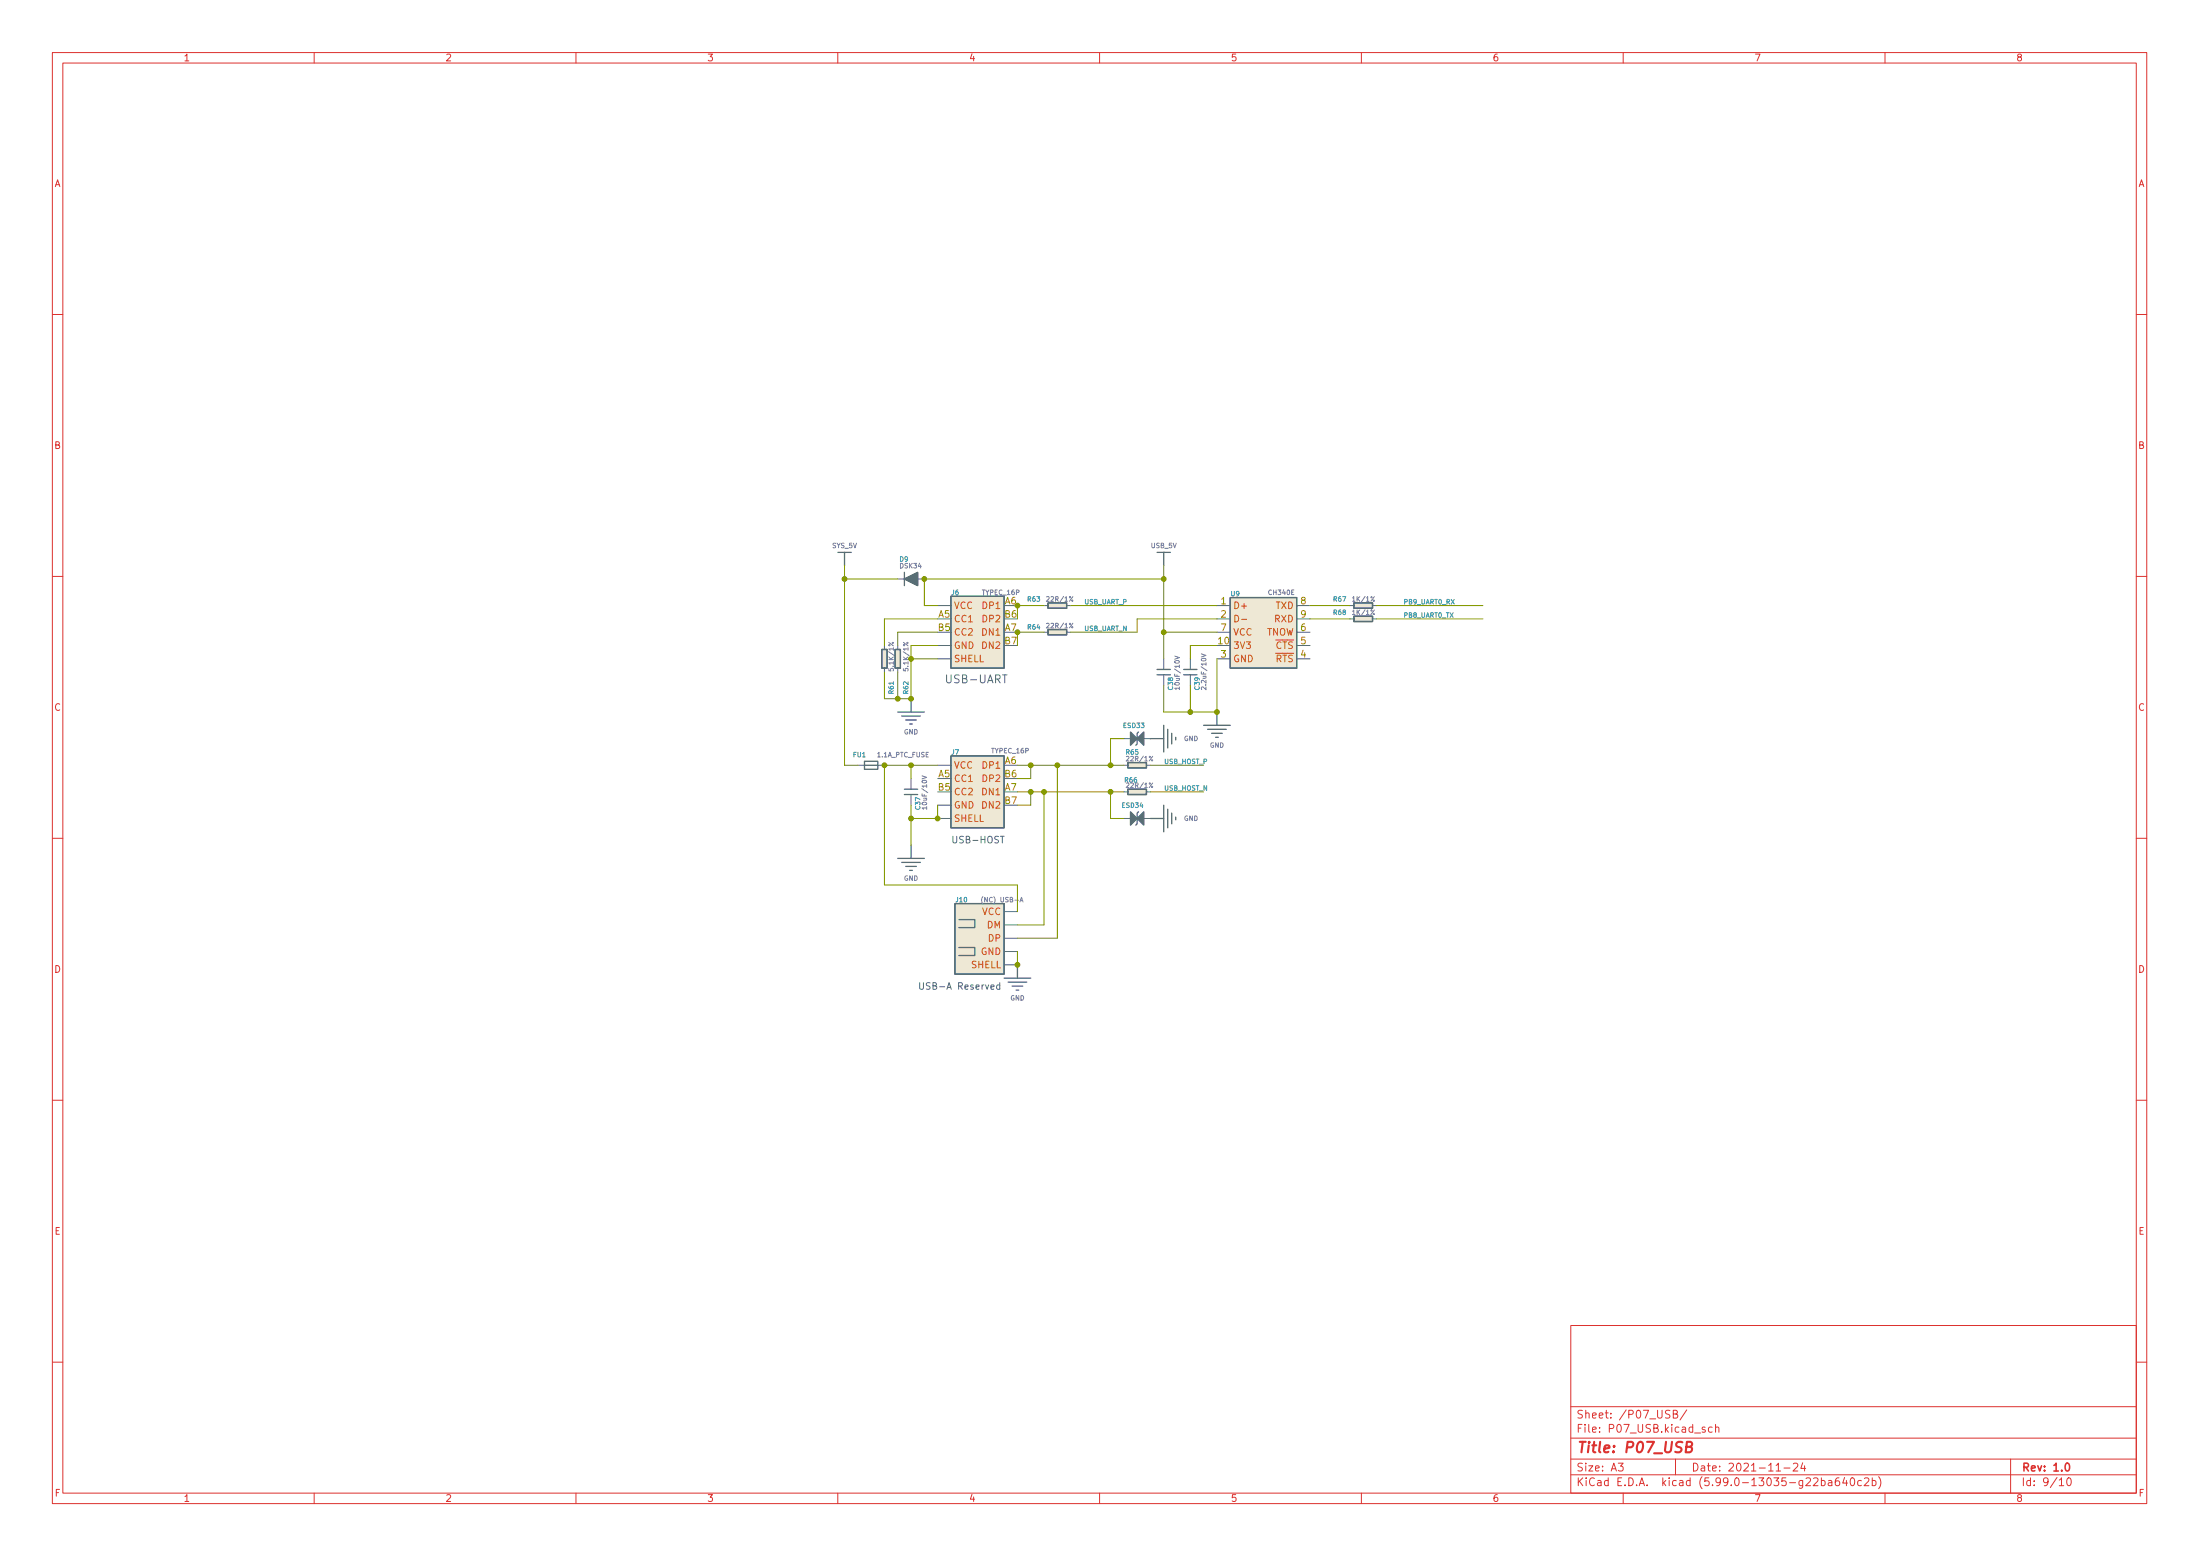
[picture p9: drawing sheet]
<svg xmlns="http://www.w3.org/2000/svg" width="420mm" height="297mm" viewBox="0 0 420 297" stroke-linecap="round" stroke-linejoin="round" font-family="sans-serif">
<g fill="none" stroke="#dc322f" stroke-width=".19">
<path d="M10 10h400v277h-400zM12 12h396v273h-396zM60 10v2M110 10v2M160 10v2M210 10v2M260 10v2M310 10v2M360 10v2M10 60h2M408 60h2M10 110h2"/>
<path d="M408 110h2M10 160h2M408 160h2M10 210h2M408 210h2M300 253h108v32h-108zM10 260h2M300 278.5h108M300 274.5h108M300 268.5h108M309.1 279.3h.9l-.5 .6 .4 .1v.7l-.2 .1-.6-.1M318.9 269.3l-.5-.1-.3 .3 .1 .4 .7 .2v.5l-.3 .1-.5-.1"/>
<path d="M319.6 269.9h.6l.1-.3-.1-.3-.6-.1v1.5h.5l.3-.3a.39 .39 0 0 0-.3-.5M320 278.5v3M322.1 269.1l-1.2 2M325.6 272.5l-.3-.1-.2 .2v.2l.5 .2v.3h-.5M327 272.5l-.4-.1-.3 .3 .1 .6h.6M327.6 272.6l.3-.2 .3 .1 .1 .9M327.6 271.9v1.5M342.5 279.5l.6-.2 .2 .2 .1 .2-1 1.1h1M344.3 279.2l-.4 1.1h1M344.6 279.8v1M384 278.5v6.5M408 260h2"/>
<path d="M60 285v2M110 285v2M160 285v2M210 285v2M260 285v2M300 281.5h108M310 285v2M339.2 280.8h.9M340.7 280.2h1.2M347.9 282.7l.4-.1 .3 .3-.2 .6h-.5M347.9 282.1v1.5M349.2 282.7h.6l.1 .9"/>
<path d="M349.9 283h-.5a.29 .29 0 0 0-.3 .3 .29 .29 0 0 0 .3 .3l.5-.1M351.2 282.1a.59 .59 0 0 0-.7 .7v.5l.1 .2 .5 .1 .2-.1 .1-.5-.2-.2-.4-.1-.3 .3M352.3 282l-.4 1.1h1M352.6 282.6v1M353.6 282.2l.1-.1a.8 .8 0 0 1 .5 .8 .8 .8 0 0 1-.5 .7 1 1 0 0 1-.1-1.4zM355.5 282.7l-.4-.1-.3 .3 .1 .6h.6M356.1 282.3l.5-.2 .2 .2 .1 .2-.9 1.1h.9M357.6 282.7l.4-.1 .3 .3-.2 .6h-.5M357.6 282.1v1.5M358.8 281.9a1.73 1.73 0 0 1 0 2.3M360 285v2M393.3 282.5l.4-.4v1.5"/>
<path d="M393.3 283.6h.8M394.9 282.2l.2-.1a.8 .8 0 0 1 .5 .8 .8 .8 0 0 1-.5 .7 1 1 0 0 1-.2-1.4z"/>
</g>
<path d="M394.6 279.4l.2-.1a.8 .8 0 0 1 .5 .8 .8 .8 0 0 1-.5 .7 1 1 0 0 1-.2-1.4z" fill="none" stroke="#dc322f" stroke-width=".3"/>
<path d="M322.1 276.2l.8-.1a.46 .46 0 0 0 .3-.5 .46 .46 0 0 0-.4-.4h-.6l-.3 2h.8a.53 .53 0 0 0 .4-.5 .53 .53 0 0 0-.4-.5" fill="none" stroke="#dc322f" stroke-width=".4"/>
<g fill="none" stroke="#586e75" stroke-width=".25">
<path d="M160 105.4h2.6M161.3 105.4v2.6M172.7 110.5l2.6-1.2v2.5zM172.7 109.3v2.5M181.6 113.8h10.2v13.7h-10.2zM200.2 115.1h3.5v1h-3.5zM221 105.4h2.5M222.2 105.4v2.6M234.9 114.1h12.7v13.4h-12.7zM258.6 117.6h3.5v1.1h-3.5zM258.6 115.1h3.5v1h-3.5zM168.4 124h1v3.5h-1z"/>
<path d="M170.9 124h1.1v3.5h-1.1zM171.4 135.9h5.1M172.2 136.7h3.6M173 137.5h2M173.7 138.2h.5M174 133.4v2.5M200.2 120.2h3.5v1h-3.5zM217.4 139.7l-.2 .3v2l-.3 .3M221 128.8h2.5M221 127.8h2.5M222.2 138.5v5M223 139.2v3.6"/>
<path d="M223.8 140v2M226.1 128.8h2.5M226.1 127.8h2.5M229.9 138.5h5M230.6 139.2h3.6M231.4 140h2M232.4 135.9v2.6M165.1 145.3h2.5v1.5h-2.5zM165.1 146.1h2.5M172.7 151.7h2.6M172.7 150.7h2.6M181.6 144.3h10.2v13.7h-10.2z"/>
<path d="M215.4 150.7h3.5v1h-3.5zM215.4 145.6h3.5v1h-3.5zM217.4 155l-.2 .2v2.1l-.3 .2M219.7 141h2.5M219.7 156.2h2.5M222.2 153.7v5.1M223 154.5v3.5M223.8 155.2v2.1M224.5 140.8v.5M224.5 156v.5M232.2 140.8h.5M171.4 163.9h5.1"/>
<path d="M172.2 164.6h3.6M173 165.4h2M173.7 166.2h.5M174 161.3v2.6M182.4 172.5h9.4v13.5h-9.4zM183.1 175.6h3.1v1.5h-3.1M183.1 180.9h3.1v1.5h-3.1M191.8 186.7h5M192.5 187.5h3.6M193.3 188.3h2M194.1 189h.5M194.3 184.2v2.5"/>
</g>
<g fill="none" stroke="#586e75" stroke-width=".19">
<path d="M171.4 110.5h1.3M175.3 110.5h1.2M179.1 115.6h2.5M199.4 115.6h.8M203.7 115.6h.8M232.4 115.6h2.5M232.4 118.1h2.5M247.6 115.6h2.6M247.6 118.1h2.6M257.8 115.6h.8M257.8 118.1h.8M262.1 115.6h.8"/>
<path d="M262.1 118.1h.8M168.9 123.2v.8M168.9 127.5v.8M171.4 123.2v.8M171.4 127.5v.8M179.1 123.2h2.5M179.1 125.8h2.5M191.4 128.8h.9M199.4 120.7h.8M203.7 120.7h.8M222.2 125.8v2M222.2 128.8v2"/>
<path d="M227.3 125.8v2M227.3 128.8v2M232.4 120.7h2.5M232.4 125.8h2.5M247.6 120.7h2.6M247.6 123.2h2.6M247.6 125.8h2.6M163.8 146.1h1.3M167.6 146.1h1.3M174 148.6v2.1M174 151.7v2M179.1 153.7h2.5"/>
<path d="M179.1 156.2h2.5M179.1 146.1h2.5M191.1 159.6h.7M191.4 159.6v1.3M214.6 156.2h1.3M214.6 146.1h.8M214.6 151.2h.8M214.6 141h1.3M218.4 156.2h1.3M218.4 141h1.3M218.9 146.1h.8M218.9 151.2h.8"/>
<path d="M191.8 174h2.5M191.8 176.6h2.5M191.8 179.1h2.5M189.2 188.4l.7-.1-.1-.2-.4-.1-.2 .2 .1 .6h.5M190.9 188.1l-.3-.1-.3 .3 .2 .5h.4M190.9 187.6v1.3M191.8 184.2h2.5M191.8 181.6h2.5"/>
</g>
<g fill="none" stroke="#6c71c4" stroke-width=".19">
<path d="M169.7 122.6l.9 .7M172.5 122.6l.9 .7M224.3 125.2l.9 .3-.9 .3M225.2 131.4h-.9l.3 .2M225.2 131.1v.5M229.4 124.8l.9 .3-.9 .3M230.3 131.1v.6l-.6-.6-.3 .2 .1 .3M176.1 148.1l.9 .3-.9 .3M177 154.2h-.9l.2 .3M177 154v.5M187.7 171.2a1.02 1.02 0 0 0 0 1.3M194.8 172.2l.3-.9 .3 .9"/>
<path d="M194.9 171.9h.4"/>
<circle cx="170.5" cy="122.8" r=".12"/>
<circle cx="173.3" cy="122.8" r=".12"/>
</g>
<g fill="#eee8d5" stroke="#eee8d5" stroke-width=".19">
<path d="M181.6 144.3h10.2v13.7h-10.2z"/>
<path d="M215.4 150.7h3.5v1h-3.5z"/>
<path d="M182.4 172.5h9.4v13.5h-9.4z"/>
<path d="M215.4 145.6h3.5v1h-3.5z"/>
<path d="M168.4 124h1v3.5h-1z"/>
<path d="M170.9 124h1.1v3.5h-1.1z"/>
<path d="M200.2 120.2h3.5v1h-3.5z"/>
<path d="M200.2 115.1h3.5v1h-3.5z"/>
<path d="M181.6 113.8h10.2v13.7h-10.2z"/>
<path d="M258.6 117.6h3.5v1.1h-3.5z"/>
<path d="M258.6 115.1h3.5v1h-3.5z"/>
<path d="M234.9 114.1h12.7v13.4h-12.7z"/>
</g>
<path d="M172.7 110.5l2.6-1.2v2.5z" fill="#586e75" stroke="#586e75" stroke-width=".19"/>
<g fill="#586e75" stroke="#586e75" stroke-width=".25">
<path d="M215.9 139.7l1.3 1.3-1.3 1.3z"/>
<path d="M217.2 141l1.2-1.3v2.6z"/>
<path d="M215.9 155l1.3 1.2-1.3 1.3z"/>
<path d="M218.4 155v2.5l-1.2-1.3z"/>
</g>
<path d="M235.8 117.5a.64 .64 0 0 1 .8 .6 .64 .64 0 0 1-.8 .6zM237.1 118.2h1" fill="none" stroke="#cb4b16" stroke-width=".19"/>
<g fill="none" stroke="#859900" stroke-width=".19">
<path d="M161.3 110.5h10.1M161.3 108v38.1h2.5M179.1 118.1h-10.2v5.1M199.4 115.6h-5.1v2.5M204.5 115.6h27.9M222.2 110.5h-45.7v5.1h2.6M222.2 108v17.8M232.4 118.1h-15.2v2.6h-12.7M250.2 118.1h7.6M250.2 115.6h7.6M262.9 118.1h20.3M262.9 115.6h20.3"/>
<path d="M171.4 128.3v5.1M174 125.8h5.1M179.1 123.2h-5.1v10.2h-5.1v-5.1M179.1 120.7h-7.7v2.5M199.4 120.7h-5.1v2.5M222.2 120.7h10.2M227.3 130.8v5.1M232.4 123.2h-5.1v2.6M232.4 125.8v10.1h-10.2v-5.1M174 146.1v2.5M174 153.7v7.6M179.1 146.1h-10.2v22.8h25.4v5.1"/>
<path d="M179.1 153.7v2.5h-5.1M194.3 146.1h20.3M194.3 151.2h20.3M196.8 146.1v2.5h-2.5M196.8 151.2v2.5h-2.5M199.4 151.2v25.4h-5.1M201.9 146.1v33h-7.6M212.1 151.2v5h2.5M214.6 141h-2.5v5.1M219.7 146.1h10.2M219.7 151.2h10.2M194.3 181.6v2.6"/>
</g>
<g fill="#859900" stroke="#859900" stroke-width=".19">
<circle cx="161.3" cy="110.5" r=".46"/>
<circle cx="176.5" cy="110.5" r=".46"/>
<circle cx="174" cy="125.8" r=".46"/>
<circle cx="196.8" cy="146.1" r=".46"/>
<circle cx="196.8" cy="151.2" r=".46"/>
<circle cx="168.9" cy="146.1" r=".46"/>
<circle cx="174" cy="156.2" r=".46"/>
<circle cx="174" cy="146.1" r=".46"/>
<circle cx="179.1" cy="156.2" r=".46"/>
<circle cx="199.4" cy="151.2" r=".46"/>
<circle cx="201.9" cy="146.1" r=".46"/>
<circle cx="194.3" cy="184.2" r=".46"/>
<circle cx="222.2" cy="110.5" r=".46"/>
<circle cx="222.2" cy="120.7" r=".46"/>
<circle cx="227.3" cy="135.9" r=".46"/>
<circle cx="212.1" cy="146.1" r=".46"/>
<circle cx="212.1" cy="151.2" r=".46"/>
<circle cx="232.4" cy="135.9" r=".46"/>
<circle cx="194.3" cy="115.6" r=".46"/>
<circle cx="194.3" cy="120.7" r=".46"/>
<circle cx="171.4" cy="133.4" r=".46"/>
<circle cx="174" cy="133.4" r=".46"/>
</g>
<text font-size="2.8" fill="#dc322f" x="301" y="277.3">Title: P07_USB</text>
<text font-size="2.1" fill="#586e75" x="180.3" y="130.4">USB-UART</text>
<g font-size="2.1" fill="#dc322f">
<text x="301" y="273.5">File: P07_USB.kicad_sch</text>
<text x="301" y="270.8">Sheet: /P07_USB/</text>
<text x="301" y="280.9">Size: A3</text>
<text x="323" y="280.9">Date: 2021-11-24</text>
<text x="386" y="280.9">Rev: 1.0</text>
<text x="301" y="283.7">KiCad E.D.A. kicad (5.99.0-13035-g22ba640c2b)</text>
<text x="386" y="283.7">Id: 9/10</text>
</g>
<g font-size="1.8" fill="#dc322f">
<text x="35" y="11.7">1</text>
<text x="85" y="11.7">2</text>
<text x="135" y="11.7">3</text>
<text x="185" y="11.7">4</text>
<text x="235" y="11.7">5</text>
<text x="285" y="11.7">6</text>
<text x="335" y="11.7">7</text>
<text x="385" y="11.7">8</text>
<text x="10.3" y="35.7">A</text>
<text x="408.3" y="35.7">A</text>
<text x="10.3" y="85.7">B</text>
<text x="408.3" y="85.7">B</text>
<text x="10.3" y="135.7">C</text>
<text x="408.3" y="135.7">C</text>
<text x="10.3" y="185.7">D</text>
<text x="408.3" y="185.7">D</text>
<text x="10.4" y="235.7">E</text>
<text x="408.4" y="235.7">E</text>
<text x="10.4" y="285.7">F</text>
<text x="35" y="286.7">1</text>
<text x="85" y="286.7">2</text>
<text x="135" y="286.7">3</text>
<text x="185" y="286.7">4</text>
<text x="235" y="286.7">5</text>
<text x="285" y="286.7">6</text>
<text x="335" y="286.7">7</text>
<text x="385" y="286.7">8</text>
<text x="408.4" y="285.7">F</text>
</g>
<g font-size="1.8" fill="#b58900">
<text x="179.2" y="117.9">A5</text>
<text x="191.9" y="117.9">B6</text>
<text x="233.2" y="115.4">1</text>
<text x="233.2" y="117.9">2</text>
<text x="248.4" y="115.4">8</text>
<text x="248.4" y="117.9">9</text>
<text x="179.2" y="120.4">B5</text>
<text x="191.9" y="120.4">A7</text>
<text x="191.9" y="123">B7</text>
<text x="232.7" y="123">10</text>
<text x="233.2" y="125.5">3</text>
<text x="233.2" y="120.4">7</text>
<text x="248.4" y="125.5">4</text>
<text x="248.4" y="123">5</text>
<text x="248.4" y="120.4">6</text>
<text x="179.2" y="148.4">A5</text>
<text x="191.9" y="145.8">A6</text>
<text x="191.9" y="148.4">B6</text>
<text x="179.2" y="150.9">B5</text>
<text x="191.9" y="150.9">A7</text>
<text x="191.9" y="153.5">B7</text>
</g>
<g font-size="1.8" fill="#cb4b16">
<text x="182.1" y="118.8">CC1</text>
<text x="182.1" y="116.2">VCC</text>
<text x="187.8" y="116.2">DP1</text>
<text x="187.8" y="118.8">DP2</text>
<text x="235.5" y="116.2">D+</text>
<text x="243.4" y="118.8">RXD</text>
<text x="243.6" y="116.2">TXD</text>
<text x="182.1" y="121.3">CC2</text>
<text x="182.1" y="123.9">GND</text>
<text x="187.7" y="121.3">DN1</text>
<text x="187.7" y="123.9">DN2</text>
<text x="235.5" y="123.9">3V3</text>
<text x="235.5" y="121.3">VCC</text>
<text x="241.7" y="121.3">TNOW</text>
<text x="242.9" y="123.9">~{CTS</text>
<text x="182.1" y="126.4">SHELL</text>
<text x="235.5" y="126.4">GND</text>
<text x="242.9" y="126.4">~{RTS</text>
<text x="182.1" y="149.3">CC1</text>
<text x="182.1" y="146.7">VCC</text>
<text x="187.8" y="146.7">DP1</text>
<text x="187.8" y="149.3">DP2</text>
<text x="182.1" y="151.8">CC2</text>
<text x="182.1" y="154.3">GND</text>
<text x="187.7" y="151.8">DN1</text>
<text x="187.7" y="154.3">DN2</text>
<text x="182.1" y="156.9">SHELL</text>
<text x="187.5" y="174.7">VCC</text>
<text x="188.5" y="177.2">DM</text>
<text x="188.8" y="179.7">DP</text>
<text x="185.5" y="184.8">SHELL</text>
<text x="187.3" y="182.3">GND</text>
</g>
<text font-size="1.8" fill="#6c71c4" x="191.9" y="115.4">A6</text>
<g font-size="1.8" fill="#586e75">
<text x="181.6" y="161">USB-HOST</text>
<text x="175.3" y="188.9">USB-A Reserved</text>
</g>
<g font-size="1.2" fill="#6c71c4">
<text x="158.9" y="104.6">SYS_5V</text>
<text x="219.8" y="104.6">USB_5V</text>
<text x="171.9" y="108.5">DSK34</text>
<text x="187.6" y="113.6">TYPEC_16P</text>
<text x="242.4" y="113.6">CH340E</text>
<text x="200.2" y="119.9">22R/1%</text>
<text x="200.2" y="114.8">22R/1%</text>
<text x="258.5" y="117.4">1K/1%</text>
<text x="258.5" y="114.8">1K/1%</text>
<text x="170.7" y="127.7" transform="rotate(-90 170.7 127.7)">5.1K/1%</text>
<text x="173.5" y="127.7" transform="rotate(-90 173.5 127.7)">5.1K/1%</text>
<text x="225.3" y="131.2" transform="rotate(-90 225.3 131.2)">10uF/10V</text>
<text x="230.4" y="131.2" transform="rotate(-90 230.4 131.2)">2.2uF/10V</text>
<text x="172.6" y="140.2">GND</text>
<text x="189.4" y="143.8">TYPEC_16P</text>
<text x="226.1" y="141.5">GND</text>
<text x="231" y="142.7">GND</text>
<text x="167.6" y="144.5">1.1A_PTC_FUSE</text>
<text x="215.4" y="145.3">22R/1%</text>
<text x="177" y="154.1" transform="rotate(-90 177 154.1)">10uF/10V</text>
<text x="215.4" y="150.4">22R/1%</text>
<text x="226.1" y="156.7">GND</text>
<text x="172.6" y="168.1">GND</text>
<text x="187.9" y="172.2">(NC) USB-A</text>
<text x="192.9" y="191">GND</text>
</g>
<g font-size="1.2" fill="#268bd2">
<text x="171.8" y="107.2">D9</text>
<text x="181.7" y="113.6">J6</text>
<text x="235.1" y="113.8">U9</text>
<text x="196.3" y="114.8">R63</text>
<text x="254.7" y="117.4">R68</text>
<text x="254.7" y="114.8">R67</text>
<text x="196.3" y="120.2">R64</text>
<text x="224" y="131.7" transform="rotate(-90 224 131.7)">C38</text>
<text x="229.1" y="131.7" transform="rotate(-90 229.1 131.7)">C39</text>
<text x="170.7" y="132.4" transform="rotate(-90 170.7 132.4)">R61</text>
<text x="173.5" y="132.4" transform="rotate(-90 173.5 132.4)">R62</text>
<text x="214.6" y="139">ESD33</text>
<text x="163" y="144.5">FU1</text>
<text x="181.7" y="144">J7</text>
<text x="214.8" y="149.4">R66</text>
<text x="215.1" y="144">R65</text>
<text x="175.8" y="154.5" transform="rotate(-90 175.8 154.5)">C37</text>
<text x="214.3" y="154.2">ESD34</text>
<text x="182.6" y="172.2">J10</text>
</g>
<g font-size="1.2" fill="#2aa198">
<text x="207" y="115.4">USB_UART_P</text>
<text x="268" y="115.4">PB9_UART0_RX</text>
<text x="268" y="117.9">PB8_UART0_TX</text>
<text x="207" y="120.4">USB_UART_N</text>
<text x="222.2" y="145.8">USB_HOST_P</text>
<text x="222.2" y="150.9">USB_HOST_N</text>
</g>
</svg>
